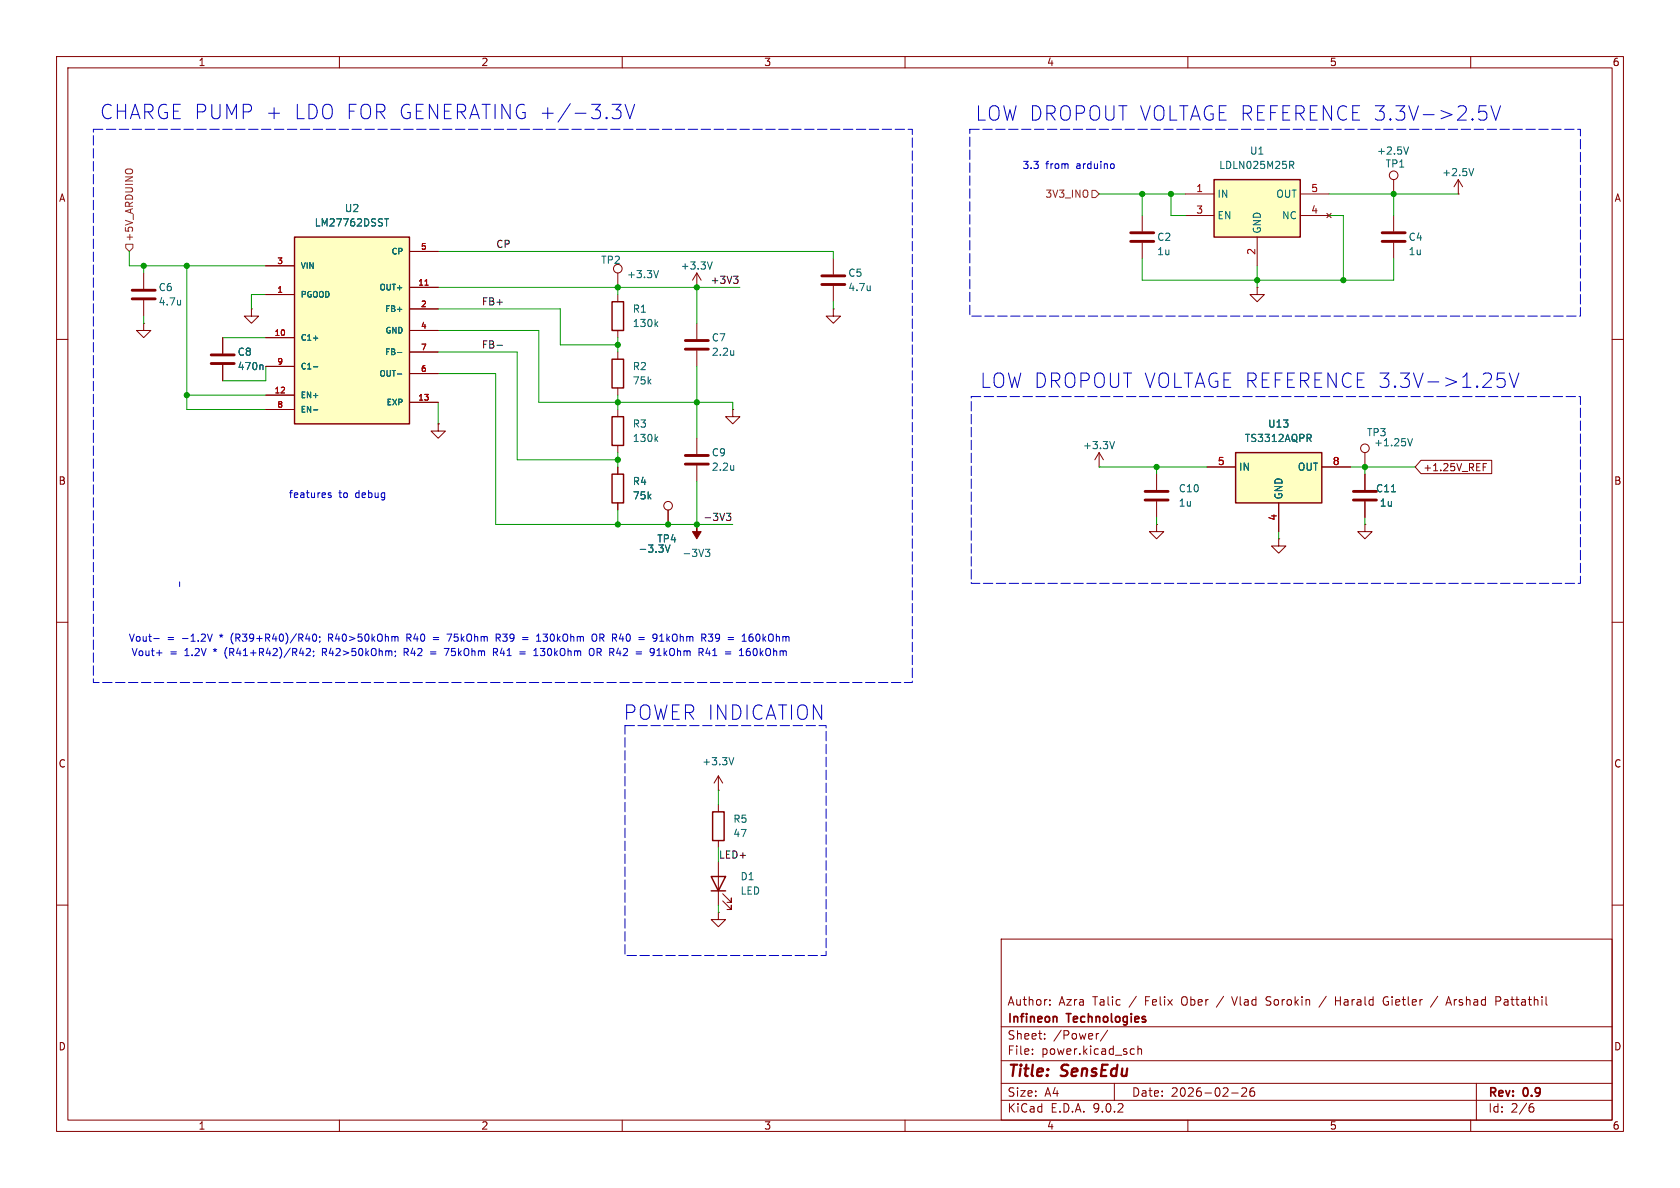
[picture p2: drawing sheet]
<svg xmlns="http://www.w3.org/2000/svg" width="297mm" height="210mm" viewBox="0 0 297 210" stroke-linecap="round" stroke-linejoin="round" font-family="sans-serif">
<g fill="none" stroke="#840000" stroke-width=".18">
<path d="M10 10h277v190h-277zM12 12h273v186h-273zM60 10v2M110 10v2M160 10v2M210 10v2M260 10v2M246.4 31.8v2.5M10 60h2M285 60h2M10 110h2M285 110h2"/>
<path d="M10 160h2M177 166h108v32h-108zM185.6 177.6v.1M185.6 176.8v.1M217.7 176.2l.5 1.5M223.8 177.6l.6 .1M224.1 176.2l-.3 .3 .1 .3 .2 .1M234.5 176.1l-1.3 2M236.1 176.2v1.5M236.1 176.9h.9M245.2 177.1h.3M245.2 176.2a.75 .75 0 0 0-.7 .7 .75 .75 0 0 0 .7 .8l.2-.1"/>
<path d="M254.2 176.1l-1.3 2M255.6 177.7l.5-1.5 .5 1.5M255.7 177.3h.8M264.5 176.2h.5l.3 .3-.1 .4-.7 .1M285 160h2M60 198v2M110 198v2M160 198v2M177 194.5h108M177 191.5h108M177 187.5h108M177 181.5h108"/>
<path d="M182.5 186.3v.1M182.5 185.5v.1M184.7 183.6v.1M184.7 182.8v.1M194.2 182.7l-.2 .1M195.8 182.1l-1.3 2M197 191.5v3M200.1 185.4l.4 .1M200.5 186.3l-.4 .1M201.2 185.5l.2-.1 .3 .1 .1 .9M201.2 184.9v1.5M210 198v2"/>
<path d="M217.7 193.2h1.2M219.5 192.4l.6-.1 .2 .1 .1 .3-.9 1.1h.9M221.7 192.3a.59 .59 0 0 0-.7 .6v.6l.1 .2 .4 .1 .2-.1 .1-.5-.1-.3h-.5l-.2 .3M260 198v2M261 191.5v6.5M270.6 195.7h.4l.2 .3-.1 .5-.5 .1M271 195.1l-.4 .1"/>
<circle cx="246.4" cy="31" r=".76"/>
</g>
<path d="M186.6 179.7l.2 .2v.8" fill="none" stroke="#840000" stroke-width=".3"/>
<path d="M249 26l-.4 1.2" fill="none" stroke="#006464" stroke-width=".18"/>
<path d="M52.1 41.9h20.3v33h-20.3z" fill="#ffffc2"/>
<path d="M52.1 41.9h20.3v33h-20.3z" fill="none" stroke="#840000" stroke-width=".25"/>
<g fill="none" stroke="#840000" stroke-width=".18">
<path d="M47 47h5.1M47 59.7h5.1M47 52.1h5.1M72.4 44.5h5.1M72.4 54.6h5.1M72.4 58.4h5.1M72.4 50.8h5.1M109.2 48.3v2.5M147.3 54.6v1.3h1.3l-1.3 1.3-1.3-1.3h1.3M147.3 54.6h.1M47 64.8h5.1M47 69.9h5.1"/>
<path d="M47 72.4h5.1M72.4 62.2h5.1M72.4 66h5.1M72.4 71.1h5.1"/>
<circle cx="109.2" cy="47.5" r=".76"/>
</g>
<path d="M68 38.7h.7M68.3 38.7v1.2M55.4 59.8h.8M116.4 47.8l-.4 1.3M55.4 64.8h.8M55.4 72.5h.8M70.3 62.3h.7M70.3 66.1h.7" fill="none" stroke="#006464" stroke-width=".18"/>
<path d="M75.1 50.4h.6" fill="none" stroke="#a90000" stroke-width=".18"/>
<path d="M214.6 31.8h15.3v10.1h-15.3z" fill="#ffffc2"/>
<path d="M214.6 31.8h15.3v10.1h-15.3zM108.2 53.3h2v5.1h-2zM108.2 73.7h2v5h-2zM108.2 63.5h2v5.1h-2zM108.2 83.8h2v5.1h-2zM125.7 154.9h2.6l-1.3 2.6zM125.7 157.5h2.6M126 143.5h2v5.1h-2z" fill="none" stroke="#840000" stroke-width=".25"/>
<g fill="none" stroke="#840000" stroke-width=".18">
<path d="M201.9 38.1v2.8M209.5 34.3h5.1M209.5 38.1h5.1M229.9 34.3h5M229.9 38.1h5M234.6 37.7l.7 .8M235.3 37.7l-.7 .8M246.4 38.1v2.8M257.8 34.3h.1M257.8 31.8l-.8 1.2M257.8 31.8l.8 1.2M257.8 31.8v2.5"/>
<path d="M25.4 48.3v2.8M25.4 53.1v2.8M109.2 52.1v1.2M109.2 58.4v1.3M123.2 57.2v2.7M201.9 42.9v2.8M222.2 50.8v1.3h1.3l-1.3 1.2-1.2-1.2h1.2M222.2 50.8h.1M222.2 41.9v5.1M246.4 42.9v2.8M77.5 74.9v1.3h1.2l-1.2 1.3-1.3-1.3h1.3M77.5 74.9h.1"/>
<path d="M109.2 62.2v1.3M109.2 68.6v1.3M109.2 72.4v1.3M109.2 78.7v1.3M123.2 62v2.8M123.2 77.5v2.8M129.5 72.4v1.3h1.3l-1.3 1.2-1.2-1.2h1.2M129.5 72.4h.1M109.2 82.6v1.2M109.2 88.9v1.3M118.1 90.2v2.5M123.2 92.7h.1"/>
<path d="M123.2 82.3v2.8M204.5 92.7v1.3h1.2l-1.2 1.3-1.3-1.3h1.3M204.5 92.7h.1M204.5 83.8v2.8M204.5 88.6v2.8M226.1 95.3v1.2h1.2l-1.2 1.3-1.3-1.3h1.3M226.1 95.3h.1M241.3 92.7v1.3h1.3l-1.3 1.3-1.3-1.3h1.3M241.3 92.7h.1M241.3 80v2.6M241.3 83.8v2.8M241.3 88.6v2.8"/>
<path d="M127 139.7h.1M127 137.2v2.5M127 137.2l-.8 1.2M127 137.2l.8 1.2M127 142.2v1.3M127 148.6v1.3M127 152.4v7.6M127.8 159.3l1.5 1.5v-.8v.8h-.8M127.8 158l1.5 1.5v-.7v.7h-.8M127 161.3v1.3h1.3l-1.3 1.2-1.3-1.2h1.3M127 161.3h.1"/>
<circle cx="241.3" cy="79.2" r=".76"/>
<circle cx="118.1" cy="89.4" r=".76"/>
</g>
<g fill="none" stroke="#006464" stroke-width=".18">
<path d="M228 28.5h.5l.2 .3-.1 .3-.6 .1M228.3 29.2l.4 .6M260.5 29.8l-.4 1.3M31.9 53.1v.8M31.9 53.8v.1M115.9 57.2l.4 .5M116.3 56.9l-.5 .5M115.9 77.6l.4 .4M116.3 77.2l-.5 .5M129.7 62v.8M129.7 62.7h.1M248.9 77.5l.4 1.3 .4-1.3"/>
<path d="M117.6 96.3l.4 1.3 .5-1.3M124.7 97.1h.8l-.4 .5 .3 .1v.5l-.2 .2-.4-.1M129.7 82.3v.8M129.7 83v.1M246 86.9h.7M129.7 133.9l-.4 1.3"/>
</g>
<g fill="none" stroke="#840000" stroke-width=".51">
<path d="M23.4 51.3h4M23.4 52.8h4M199.9 41.1h4.1M199.9 42.7h4.1M244.3 41.1h4.1M244.3 42.7h4.1M121.2 60.2h4M121.2 61.7h4M121.2 80.5h4M121.2 82h4M202.4 88.4h4.1M202.4 86.9h4.1"/>
<path d="M239.3 88.4h4M239.3 86.9h4"/>
</g>
<path d="M123.2 92.7v1.3h.8l-.8 1.3-.8-1.3h.8z" fill="#840000" stroke="#840000" stroke-width=".18"/>
<path d="M218.4 80h15.3v8.9h-15.3z" fill="#ffffc2"/>
<path d="M218.4 80h15.3v8.9h-15.3z" fill="none" stroke="#840000" stroke-width=".25"/>
<g fill="none" stroke="#840000" stroke-width=".18">
<path d="M25.4 57.2v1.2h1.3l-1.3 1.3-1.3-1.3h1.3M25.4 57.2h.1M39.4 59.7v2.8M44.4 54.6v1.3h1.3l-1.3 1.3-1.2-1.3h1.2M44.4 54.6h.1M47 47h5.1M47 59.7h5.1M47 52.1h5.1M72.4 44.5h5.1M72.4 54.6h5.1M72.4 58.4h5.1M72.4 50.8h5.1"/>
<path d="M123.2 50.8h.1M123.2 48.3l-.8 1.2M123.2 48.3l.8 1.2M123.2 48.3v2.5M147.3 45.7v2.8M147.3 50.5v2.8M39.4 64.5v2.8M47 64.8h5.1M47 69.9h5.1M47 72.4h5.1M72.4 62.2h5.1M72.4 66h5.1"/>
<path d="M72.4 71.1h5.1M77.5 74.9h.1M109.2 82.6v1.2M109.2 88.9v1.3M118.1 90.2v2.5M194.3 82.6h.1M194.3 80l-.8 1.3M194.3 80l.8 1.3M194.3 80v2.6M213.4 82.6h5M226.1 88.9v5.1M233.7 82.6h5.1"/>
<path d="M241.3 83.8v2.8M241.3 88.6v2.8M251.2 81.4h12.5v2.3h-12.5l-1-1.1zM262.2 82.6h.4M262.2 82h.6"/>
</g>
<g fill="none" stroke="#006464" stroke-width=".18">
<path d="M68 38.7h.7M68.3 38.7v1.2M55.4 59.8h.8M125.9 46.3l-.4 1.3M153.8 50.5v.9M153.8 51.3h.1M46.3 64.5l.2 .2v.6M55.4 64.8h.8M55.4 72.5h.8M70.3 62.3h.7M70.3 66.1h.7M197 78l-.4 1.3"/>
<path d="M231.4 77.4l.4 .6M231.7 76.8l.1 .2-.1 .4M117.6 96.3l.4 1.3 .5-1.3M246 86.9h.7"/>
</g>
<path d="M145.3 48.8h4.1M145.3 50.3h4.1M37.3 62.7h4.1M37.3 64.3h4.1" fill="none" stroke="#840000" stroke-width=".51"/>
<path d="M22.4 29.9h.9M193 33.7h.7l.6 .6-.6 .6h-.7zM22.2 43.2h1.3v.6l-.6 .7-.7-.7z" fill="none" stroke="#725600" stroke-width=".18"/>
<path d="M129.7 48.8h.8l-.5 .5M130.2 49.3l.3 .3v.3l-.3 .2M87.9 61h.9M128.4 90.7h.8l-.4 .5 .3 .1v.6l-.1 .1-.5-.1" fill="none" stroke="#0f0f0f" stroke-width=".18"/>
<g fill="none" stroke="#0000c2" stroke-width=".18">
<path d="M108.2 18.4h1.6l-.9 1a.69 .69 0 0 1 .9 .5v.6l-.3 .4-.2 .1h-.7l-.4-.3M110.5 18.4l.8 2.6 .9-2.6M261.5 18.7h1.2M261.5 19.8l.9-.1 .5 .4v.7l-.3 .3-.2 .1-.9-.1M263.6 18.7l.8 2.5 .9-2.5M196.7 28.9l.3 .3v.4l-.3 .2M266 65.9h-1.2l-.2 1.3 .4-.3 .9 .1 .2 .4-.1 .8-.4 .3h-.6l-.4-.3M266.8 65.9l.9 2.6 .8-2.6M58.5 87.2l-.3-.1-.2 .2 .1 .2 .4 .1v.3h-.5M27.2 112.9h1M27.7 115.4h.9M31.7 102.9v.8"/>
<path d="M36.7 112.1l.4 1.3 .4-1.3M52.9 115.5h.8M54 112.9h.8M54.2 114.8l.4-.2 .3 .4-.8 .9h.8M55.4 115.1v.1M55.4 112.2l.1-.1a.68 .68 0 0 1 .5 .6 .68 .68 0 0 1-.5 .7 .84 .84 0 0 1-.1-1.2zM55.5 115.8l-.1 .3M56.5 112.6v.1M56.6 113.3l-.1 .2M57 115.3h.5M57.5 114.6h-.5v1.3M58.1 112.8h.5"/>
<path d="M58.6 112.1h-.5v1.3M69.9 115.1v.1M69.9 115.8l-.1 .3M70 112.5l.4 .2v.7M71.5 115.3h.4M71.8 115.3l.4 .6M71.9 112.8h.5M71.9 114.6h-.4v1.3M72.2 112.8l.5 .6M72.4 112.1h-.5v1.3M76.1 115.2h1M76.1 115.6h1"/>
<path d="M76.6 112.7h1M76.6 113.1h1M78.5 114.6h.9l-.6 1.3M79 112.1h.9l-.6 1.3M87.2 115.3l.6-.1 .2-.1-.1-.3-.7-.2v1.3M87.5 115.3l.5 .6M87.7 112.8l.6-.1 .1-.2v-.3l-.7-.1v1.3M88 112.8l.4 .6M91.9 115.2h1M91.9 115.6h1M92.4 112.7h.9M92.4 113.1h.9"/>
<path d="M94.5 114.9l.2-.3v1.3M95 112.4l.2-.3v1.3M95.5 114.6h.8M95.5 115.8l.6 .1M96 112.1h.8M96 113.2l.6 .2M104.4 114.7l.1-.1a.43 .43 0 0 1 .5 .5v.4a.42 .42 0 0 1-.2 .4 .42 .42 0 0 1-.4-.1M104.8 112.2l.2-.1a.43 .43 0 0 1 .5 .4v.4a.42 .42 0 0 1-.2 .4 .42 .42 0 0 1-.5 0M105.6 115.3h.4M106 112.8h.5M106 114.6h-.4v1.3M106.5 112.1h-.5v1.3"/>
<path d="M114.9 115.2l.1-.4 .4-.2 .3 .3v.5M115.4 112.6l.1-.4 .4-.1 .2 .2v.5M116.1 115.9h.8M116.3 114.9l.2-.3v1.3M116.6 113.4h.8M116.7 112.4l.3-.3v1.3M125.1 114.6l-.3 .9h.8M125.2 112.1h.8l-.4 .5 .3 .1v.5l-.1 .2-.5-.1M125.4 115.1v.8M130.7 115.9h.7M130.7 115l.4-.4v1.3M131.2 113.4h.7"/>
<path d="M131.2 112.5l.4-.4v1.3M132.5 114.6l-.3 .1-.2 .2M133 112.1l-.3 .1-.2 .2M133.7 114.7l-.1-.1a.68 .68 0 0 0-.5 .7 .68 .68 0 0 0 .5 .6l.1-.1M134.2 112.2l-.2-.1a.68 .68 0 0 0-.4 .6 .68 .68 0 0 0 .4 .7l.2-.1"/>
</g>
<g fill="none" stroke="#009600" stroke-width=".18">
<path d="M194.3 34.3h15.2M201.9 34.3v3.8M207 34.3v3.8h2.5M234.9 38.1h2.6v11.4M234.9 34.3h22.9M246.4 34.3v3.8M22.9 44.5v2.5h24.1M25.4 47v1.3M25.4 55.9v1.3M33 47v25.4h14M39.4 59.7h7.6M47 52.1h-2.6v2.5"/>
<path d="M77.5 54.6h21.6v6.4h10.1M77.5 58.4h17.7v12.7h34.3v1.3M77.5 50.8h53.3M77.5 44.5h69.8v1.2M109.2 50.8v1.3M109.2 59.7v2.5M123.2 50.8v6.4M147.3 53.3v1.3M201.9 45.7v3.8h44.5v-3.8M222.2 47v3.8M33 69.9h14M47 64.8v2.5h-7.6"/>
<path d="M77.5 62.2h13.9v19.1h17.8M77.5 71.1v3.8M77.5 66h10.1v26.7h41.9M109.2 69.9v2.5M123.2 64.8v12.7M109.2 80v2.6M109.2 90.2v2.5M123.2 85.1v7.6M194.3 82.6h19.1M204.5 82.6v1.2M204.5 91.4v1.3M226.1 94v1.3"/>
<path d="M238.8 82.6h11.4M241.3 82.6v1.2M241.3 91.4v1.3M127 139.7v2.5M127 149.9v2.5M127 160v1.3"/>
</g>
<path d="M16.5 22.9h144.8v97.8h-144.8zM171.4 22.9h108v33h-108zM171.7 70.1h107.7v33h-107.7zM110.5 128.3h35.5v40.6h-35.5z" fill="none" stroke="#0000c2" stroke-width=".18" stroke-dasharray="1.7 .6"/>
<path d="M75.1 50.4h.6" fill="none" stroke="#a90000" stroke-width=".18"/>
<g fill="#009600" stroke="#009600" stroke-width=".18">
<circle cx="246.4" cy="34.3" r=".46"/>
<circle cx="237.5" cy="49.5" r=".46"/>
<circle cx="241.3" cy="82.6" r=".46"/>
<circle cx="204.5" cy="82.6" r=".46"/>
<circle cx="109.2" cy="61" r=".46"/>
<circle cx="109.2" cy="81.3" r=".46"/>
<circle cx="109.2" cy="71.1" r=".46"/>
<circle cx="123.2" cy="71.1" r=".46"/>
<circle cx="123.2" cy="92.7" r=".46"/>
<circle cx="118.1" cy="92.7" r=".46"/>
<circle cx="109.2" cy="92.7" r=".46"/>
<circle cx="123.2" cy="50.8" r=".46"/>
<circle cx="222.2" cy="49.5" r=".46"/>
<circle cx="207" cy="34.3" r=".46"/>
<circle cx="201.9" cy="34.3" r=".46"/>
<circle cx="109.2" cy="50.8" r=".46"/>
<circle cx="33" cy="69.9" r=".46"/>
<circle cx="25.4" cy="47" r=".46"/>
<circle cx="33" cy="47" r=".46"/>
</g>
<g font-size="3.5" fill="#0000c2">
<text x="17.6" y="21.3">CHARGE PUMP +</text>
<text x="51.9" y="21.3">LDO FOR GENERATING +/-3.3V</text>
<text x="172.4" y="21.6">LOW DROPOUT VOLTAGE REFERENCE 3.3V-&gt;2.5V</text>
<text x="173.2" y="68.8">LOW DROPOUT VOLTAGE REFERENCE 3.3V-&gt;1.25V</text>
<text x="110.2" y="127.5">POWER INDICATION</text>
</g>
<g font-size="2.8" fill="#840000">
<text x="178" y="190.9">Title:</text>
<text x="187.7" y="190.9">SensEdu</text>
</g>
<g font-size="2.1" fill="#840000">
<text x="178" y="178">Author:</text>
<text x="187.2" y="178">Azra</text>
<text x="193.2" y="178">Talic</text>
<text x="199.8" y="178">/</text>
<text x="202.7" y="178">Felix</text>
<text x="209.3" y="178">Ober</text>
<text x="215.7" y="178">/</text>
<text x="218.6" y="178">Vlad</text>
<text x="224.7" y="178">Sorokin</text>
<text x="237.2" y="178">Harald</text>
<text x="245.9" y="178">Gietler</text>
<text x="257.4" y="178">Arshad</text>
<text x="266.2" y="178">Pattathil</text>
<text x="178" y="184">Sheet:</text>
<text x="178" y="181.2">Infineon</text>
<text x="186.2" y="184">/Power/</text>
<text x="188.7" y="181.2">Technologies</text>
<text x="178" y="186.7">File:</text>
<text x="184.1" y="186.7">power.kicad_sch</text>
<text x="178" y="196.9">KiCad</text>
<text x="178" y="194.1">Size:</text>
<text x="184.7" y="194.1">A4</text>
<text x="185.7" y="196.9">E.D.A.</text>
<text x="193.3" y="196.9">9.0.2</text>
<text x="200" y="194.1">Date:</text>
<text x="207" y="194.1">2026-02-26</text>
<text x="263" y="194.3">Rev:</text>
<text x="263" y="196.9">Id:</text>
<text x="267.1" y="196.9">2/6</text>
<text x="269.4" y="194.3">0.9</text>
</g>
<g font-size="1.8" fill="#840000">
<text x="35" y="11.9">1</text>
<text x="85" y="11.9">2</text>
<text x="135" y="11.9">3</text>
<text x="185" y="11.9">4</text>
<text x="235" y="11.9">5</text>
<text x="285" y="11.9">6</text>
<text x="10.3" y="35.9">A</text>
<text x="285.3" y="35.9">A</text>
<text x="251.5" y="83.5">+1.25V_REF</text>
<text x="10.3" y="85.9">B</text>
<text x="285.3" y="85.9">B</text>
<text x="10.3" y="135.9">C</text>
<text x="285.3" y="135.9">C</text>
<text x="10.3" y="185.9">D</text>
<text x="285.3" y="185.9">D</text>
<text x="35" y="199.9">1</text>
<text x="85" y="199.9">2</text>
<text x="135" y="199.9">3</text>
<text x="185" y="199.9">4</text>
<text x="235" y="199.9">5</text>
<text x="285" y="199.9">6</text>
</g>
<g font-size="1.8" fill="#006464">
<text x="220.9" y="27.5">U1</text>
<text x="243.3" y="27.5">+2.5V</text>
<text x="244.9" y="29.8">TP1</text>
<text x="215.1" y="35.2">IN</text>
<text x="215.4" y="30.1">LDLN025M25R</text>
<text x="225.5" y="35.2">OUT</text>
<text x="254.9" y="31.3">+2.5V</text>
<text x="55.5" y="40.2">LM27762DSST</text>
<text x="60.9" y="37.7">U2</text>
<text x="215.1" y="39">EN</text>
<text x="223.1" y="41.4" transform="rotate(-90 223.1 41.4)">GND</text>
<text x="226.6" y="39">NC</text>
<text x="106.2" y="46.8">TP2</text>
<text x="120.2" y="47.9">+3.3V</text>
<text x="204.5" y="42.8">C2</text>
<text x="204.5" y="45.3">1u</text>
<text x="248.9" y="42.8">C4</text>
<text x="248.9" y="45.3">1u</text>
<text x="27.9" y="51.7">C6</text>
<text x="110.8" y="49.4">+3.3V</text>
<text x="149.9" y="49.1">C5</text>
<text x="149.9" y="51.7">4.7u</text>
<text x="27.9" y="54.2">4.7u</text>
<text x="111.8" y="55.5">R1</text>
<text x="111.8" y="58">130k</text>
<text x="41.9" y="63.1">C8</text>
<text x="41.9" y="65.6">470n</text>
<text x="111.8" y="65.6">R2</text>
<text x="125.7" y="60.6">C7</text>
<text x="125.7" y="63.1">2.2u</text>
<text x="111.8" y="68.2">75k</text>
<text x="111.8" y="75.8">R3</text>
<text x="224.1" y="75.8">U13</text>
<text x="241.6" y="77.3">TP3</text>
<text x="111.8" y="78.3">130k</text>
<text x="125.7" y="80.9">C9</text>
<text x="125.7" y="83.4">2.2u</text>
<text x="191.4" y="79.6">+3.3V</text>
<text x="218.9" y="83.4">IN</text>
<text x="220" y="78.3">TS3312AQPR</text>
<text x="229.3" y="83.4">OUT</text>
<text x="242.8" y="79.1">+1.25V</text>
<text x="111.8" y="86">R4</text>
<text x="111.8" y="88.5">75k</text>
<text x="208.3" y="89.8">1u</text>
<text x="208.3" y="87.2">C10</text>
<text x="226.9" y="88.4" transform="rotate(-90 226.9 88.4)">GND</text>
<text x="243.2" y="87.2">C11</text>
<text x="243.8" y="89.8">1u</text>
<text x="112.8" y="97.9">-3.3V</text>
<text x="116.1" y="96.1">TP4</text>
<text x="120.5" y="98.7">-3V3</text>
<text x="124.1" y="135.5">+3.3V</text>
<text x="129.5" y="145.6">R5</text>
<text x="129.5" y="148.2">47</text>
<text x="130.8" y="155.8">D1</text>
<text x="130.8" y="158.3">LED</text>
</g>
<g font-size="1.8" fill="#0000c2">
<text x="180.7" y="30.1">3.3</text>
<text x="184.9" y="30.1">from</text>
<text x="190.4" y="30.1">arduino</text>
<text x="51" y="88.2">features</text>
<text x="59.9" y="88.2">to</text>
<text x="62.9" y="88.2">debug</text>
<text x="22.7" y="113.6">Vout-</text>
<text x="29.5" y="113.6">=</text>
<text x="32.3" y="113.6">-1.2V</text>
<text x="39.1" y="113.6">*</text>
<text x="41.3" y="113.6">(R39+R40)/R40;</text>
<text x="58.7" y="113.6">R40&gt;50kOhm</text>
<text x="72.8" y="113.6">R40</text>
<text x="80.4" y="113.6">75kOhm</text>
<text x="89.1" y="113.6">R39</text>
<text x="94" y="113.6">=</text>
<text x="96.7" y="113.6">130kOhm</text>
<text x="106.7" y="113.6">OR R40</text>
<text x="115.4" y="113.6">=</text>
<text x="118.1" y="113.6">91kOhm</text>
<text x="126.9" y="113.6">R39</text>
<text x="131.8" y="113.6">=</text>
<text x="134.5" y="113.6">160kOhm</text>
<text x="23.2" y="116.2">Vout+</text>
<text x="30" y="116.2">=</text>
<text x="32.8" y="116.2">1.2V</text>
<text x="38" y="116.2">*</text>
<text x="40.2" y="116.2">(R41+R42)/R42;</text>
<text x="57.6" y="116.2">R42&gt;50kOhm;</text>
<text x="72.3" y="116.2">R42</text>
<text x="79.9" y="116.2">75kOhm</text>
<text x="88.7" y="116.2">R41</text>
<text x="93.5" y="116.2">=</text>
<text x="96.3" y="116.2">130kOhm</text>
<text x="106.3" y="116.2">OR R42</text>
<text x="114.9" y="116.2">=</text>
<text x="117.6" y="116.2">91kOhm</text>
<text x="126.4" y="116.2">R41</text>
<text x="131.3" y="116.2">=</text>
<text x="134" y="116.2">160kOhm</text>
</g>
<g font-size="1.8" fill="#725600">
<text x="184.7" y="35.2">3V3_INO</text>
<text x="23.7" y="42.8" transform="rotate(-90 23.7 42.8)">+5V_ARDUINO</text>
</g>
<g font-size="1.8" fill="#a90000">
<text x="211.4" y="34">1</text>
<text x="231.7" y="34">5</text>
<text x="211.4" y="37.8">3</text>
<text x="231.7" y="37.8">4</text>
<text x="222" y="45.2" transform="rotate(-90 222 45.2)">2</text>
<text x="215.2" y="82.3">5</text>
<text x="235.5" y="82.3">8</text>
<text x="225.8" y="92.1" transform="rotate(-90 225.8 92.1)">4</text>
</g>
<g font-size="1.8" fill="#0f0f0f">
<text x="87.6" y="43.9">CP</text>
<text x="125.5" y="50.3">+3V3</text>
<text x="85.1" y="54.1">FB+</text>
<text x="85.1" y="61.7">FB-</text>
<text x="124.3" y="92.2">-3V3</text>
<text x="127" y="151.9">LED+</text>
</g>
<g font-size="1.4" fill="#a90000">
<text x="48.9" y="46.7">3</text>
<text x="74.3" y="44.2">5</text>
<text x="48.9" y="51.8">1</text>
<text x="73.8" y="50.5">11</text>
<text x="48.4" y="59.4">10</text>
<text x="74.3" y="54.4">2</text>
<text x="74.3" y="58.2">4</text>
<text x="48.9" y="64.5">9</text>
<text x="74.3" y="62">7</text>
<text x="74.3" y="65.8">6</text>
<text x="48.4" y="69.6">12</text>
<text x="73.8" y="70.9">13</text>
<text x="48.9" y="72.1">8</text>
</g>
<g font-size="1.4" fill="#006464">
<text x="53.1" y="47.7">VIN</text>
<text x="69.1" y="45.2">CP</text>
<text x="53.1" y="52.8">PGOOD</text>
<text x="67" y="51.5">OUT+</text>
<text x="68" y="55.3">FB+</text>
<text x="68" y="59.2">GND</text>
<text x="53.1" y="60.4">C1+</text>
<text x="53.1" y="65.5">C1-</text>
<text x="68" y="63">FB-</text>
<text x="53.1" y="70.6">EN+</text>
<text x="67" y="66.8">OUT-</text>
<text x="68.2" y="71.9">EXP</text>
<text x="53.1" y="73.1">EN-</text>
</g>
</svg>
